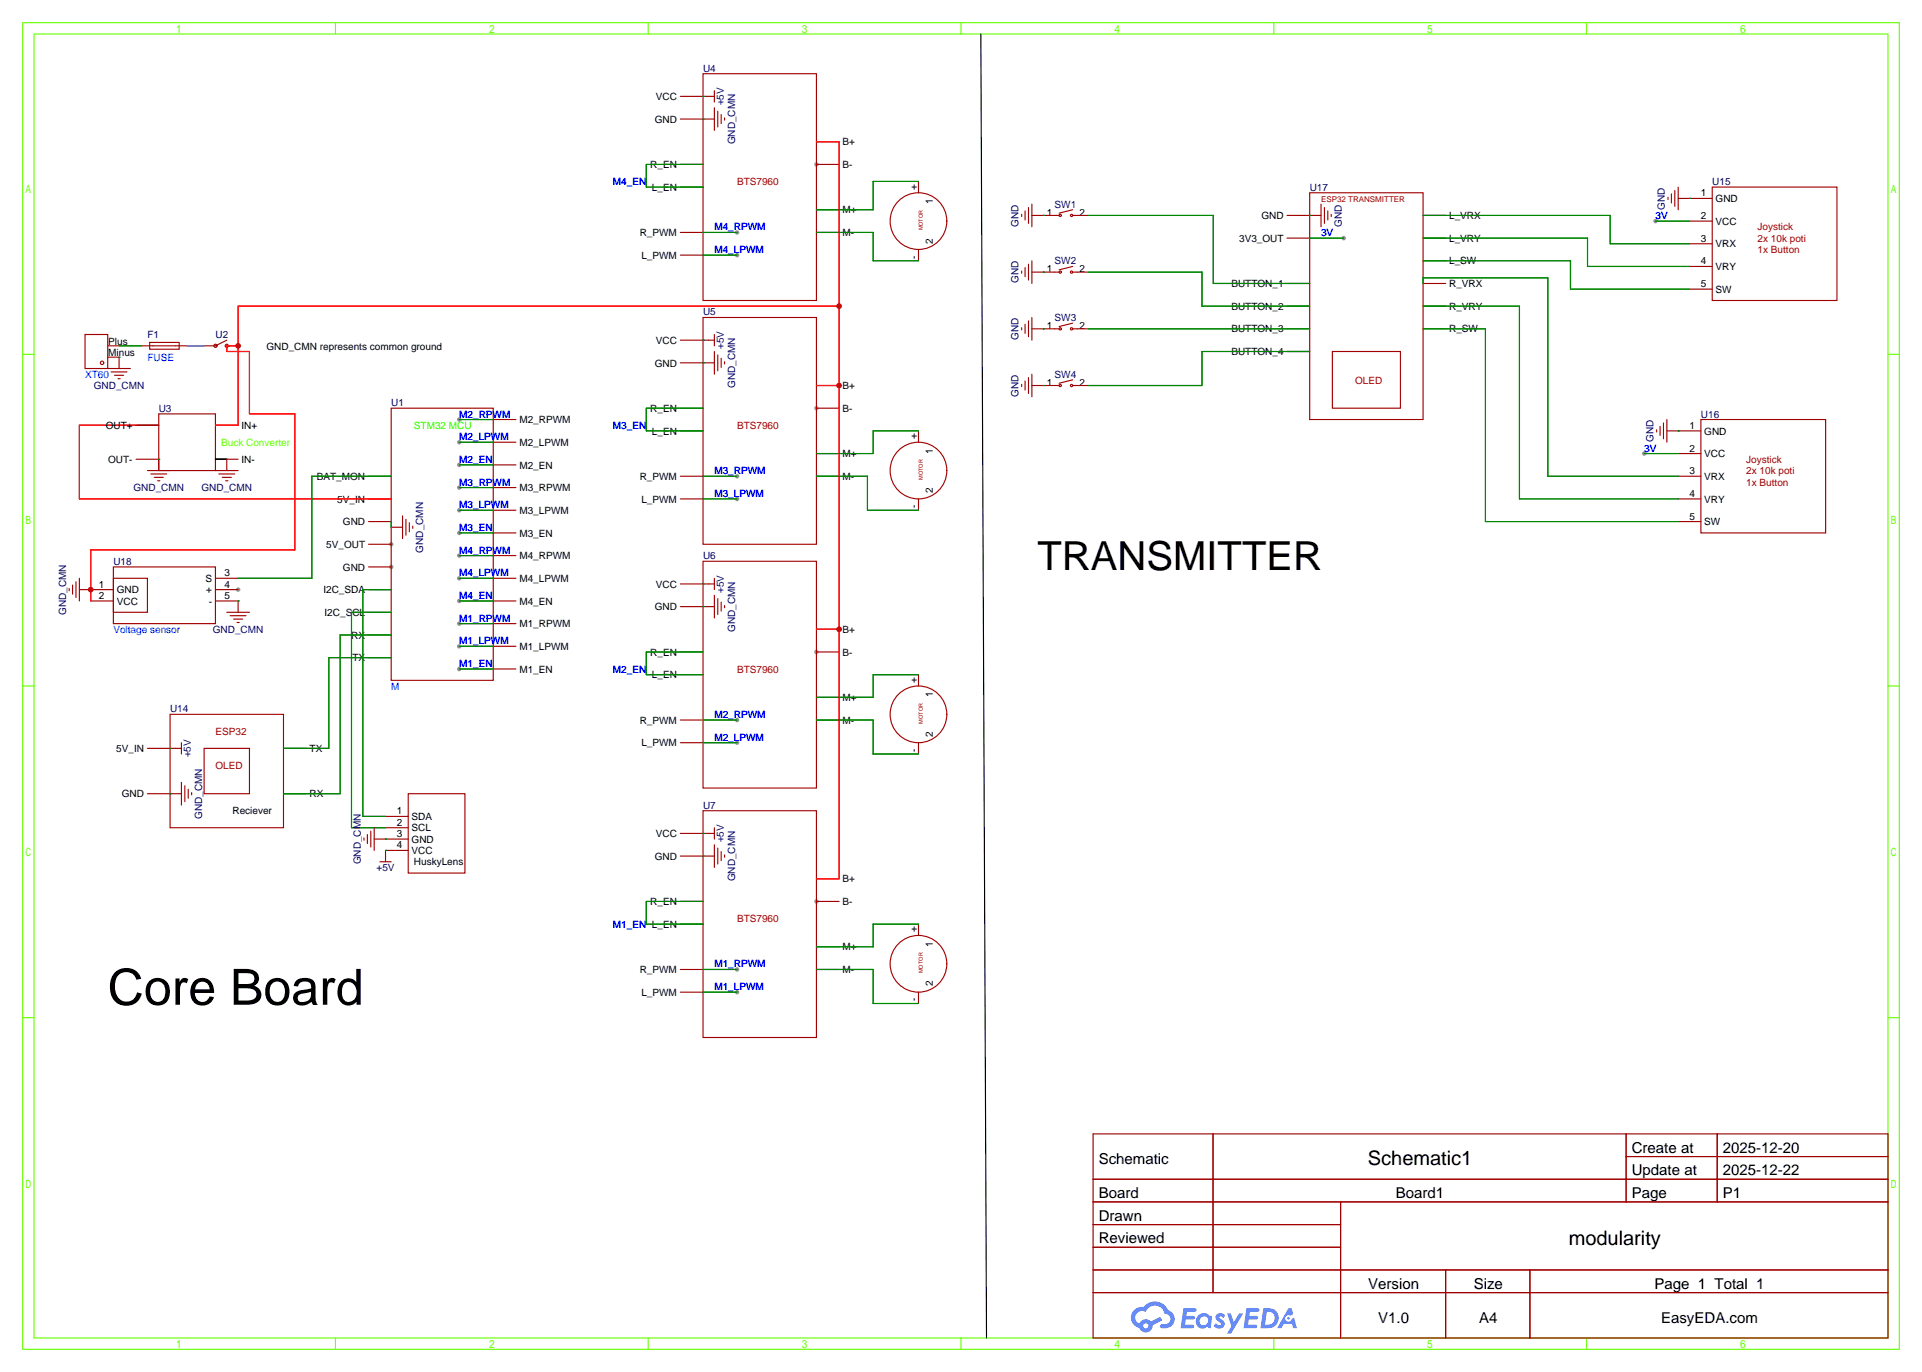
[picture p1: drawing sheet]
<svg xmlns="http://www.w3.org/2000/svg" width="431mm" height="307mm" viewBox="0 0 431 307" stroke-linecap="round" stroke-linejoin="round" font-family="sans-serif">
<g fill="#999">
<circle cx="87.6" cy="121.9" r=".51"/>
<circle cx="87.6" cy="127" r=".51"/>
<circle cx="182.9" cy="36.8" r=".51"/>
<circle cx="182.9" cy="91.4" r=".51"/>
<circle cx="182.9" cy="146.1" r=".51"/>
<circle cx="182.9" cy="201.9" r=".51"/>
<circle cx="53.3" cy="132.1" r=".51"/>
<circle cx="102.9" cy="94" r=".51"/>
<circle cx="102.9" cy="99.1" r=".51"/>
<circle cx="102.9" cy="104.1" r=".51"/>
<circle cx="102.9" cy="109.2" r=".51"/>
<circle cx="102.9" cy="114.3" r=".51"/>
<circle cx="102.9" cy="119.4" r=".51"/>
<circle cx="102.9" cy="124.5" r=".51"/>
<circle cx="102.9" cy="129.5" r=".51"/>
<circle cx="102.9" cy="134.6" r=".51"/>
<circle cx="102.9" cy="139.7" r=".51"/>
<circle cx="102.9" cy="144.8" r=".51"/>
<circle cx="102.9" cy="149.9" r=".51"/>
<circle cx="165.1" cy="52.1" r=".51"/>
<circle cx="165.1" cy="57.1" r=".51"/>
<circle cx="165.1" cy="106.7" r=".51"/>
<circle cx="165.1" cy="111.8" r=".51"/>
<circle cx="165.1" cy="161.3" r=".51"/>
<circle cx="165.1" cy="166.4" r=".51"/>
<circle cx="165.1" cy="217.2" r=".51"/>
<circle cx="165.1" cy="222.3" r=".51"/>
<circle cx="301" cy="53.3" r=".51"/>
<circle cx="370.8" cy="49.5" r=".51"/>
<circle cx="368.3" cy="101.6" r=".51"/>
</g>
<g fill="none" stroke="#6f0" stroke-width=".25">
<path d="M5.1 5.1h420.3v297.2h-420.3zM7.6 7.6h415.3v292.1h-415.3zM75.1 5.1v2.5M145.2 5.1v2.5M215.3 5.1v2.5M285.3 5.1v2.5M355.4 5.1v2.5M5.1 79.4h2.5M422.9 79.4h2.5M5.1 153.7h2.5M422.9 153.7h2.5M5.1 228h2.5"/>
<path d="M422.9 228h2.5M75.1 299.7v2.6M145.2 299.7v2.6M215.3 299.7v2.6M285.3 299.7v2.6M355.4 299.7v2.6"/>
</g>
<g fill="none" stroke="#a10000" stroke-width=".25">
<path d="M244.9 254h178v45.7h-178zM271.7 254v35.6M364.3 254v15.2M364.3 259.1h58.6M384.7 254v15.2M244.9 264.2h178M244.9 269.2h178M244.9 274.3h55.4M244.9 279.4h55.4M300.3 269.2v30.5M244.9 284.5h178M244.9 289.6h178"/>
<path d="M323.8 284.5v15.2M342.7 284.5v15.2"/>
</g>
<g fill="#5487ff">
<path d="M272.6 294.4a1.3 1.3 0 0 1 1.8 .3l-.4 .6a.54 .54 0 0 0-.9-.2l.1 .2a1.28 1.28 0 0 1 .8 2 1.53 1.53 0 0 1-2.2-.3l.6-.6 .7 .5a.31 .31 0 0 0 .4-.3 .31 .31 0 0 0-.3-.4 1.12 1.12 0 0 1-.6-1.8z"/>
<path d="M274.9 294.2h.8l.7 2 1.2-2h.9l-2.7 4.5h-.9l.9-1.6z"/>
<path d="M265.1 293h2.3a.46 .46 0 0 1 .5 .1 .46 .46 0 0 1 .1 .5l-.4 .2h-1.7l-.2 1h1.7a.4 .4 0 0 1 .3 .4 .4 .4 0 0 1-.4 .4h-1.7l-.2 1.2h1.4a.46 .46 0 0 1 .5 0 .46 .46 0 0 1 .1 .5l-.3 .2h-2.6z"/>
<path d="M279.2 293.1h2.3a.47 .47 0 0 1 .5 0 .47 .47 0 0 1 .1 .5l-.4 .2h-1.7l-.2 1h1.7a.4 .4 0 0 1 .3 .4 .4 .4 0 0 1-.4 .4h-1.7l-.1 1.2 1.3-.1a.46 .46 0 0 1 .5 .1 .46 .46 0 0 1 .1 .5l-.3 .2h-2.6z"/>
<path d="M288.6 293.1h.7l.4 1.3-.7 .3a.75 .75 0 0 0-1.1 .3 .75 .75 0 0 0 .5 1.1 .75 .75 0 0 0 1-.7l.5-.3 .6 2.4h-.9l-.2-.9h-1.8l-.6 .9h-.9z"/>
<path d="M283 293.1l-.6 4.4h1.4a2.27 2.27 0 0 0 2.6-2.2 2.27 2.27 0 0 0-2.7-2.2zM283.8 293.8a1.5 1.5 0 0 1 1.8 1.6 1.5 1.5 0 0 1-2 1.4h-.2z"/>
<path d="M268.4 294.7a1.6 1.6 0 0 0-.3 2.3 1.6 1.6 0 0 0 2.3 .2l.8 .3 .3-2.4-.2-.3-.4-.1a1.58 1.58 0 0 0-2.5 0zM269 295.2a.98 .98 0 0 1 1.6 .4 .98 .98 0 0 1-1 1.3 .94 .94 0 0 1-.9-.7 .94 .94 0 0 1 .3-1z"/>
<path d="M254.1 293.5a2.37 2.37 0 0 0 1.1 4 1.54 1.54 0 0 0 1.8 1 1.54 1.54 0 0 0 1.2-1.6l2.1-1.1-.4-.8-2.1 1a1.57 1.57 0 0 0-2.6 .5 1.5 1.5 0 0 1-.7-2.1 1.5 1.5 0 0 1 2.1-.5 2.23 2.23 0 0 1 2.3-1.4 2.23 2.23 0 0 1 2 1.8 1.16 1.16 0 0 1 1.3 1.1 1.16 1.16 0 0 1-1.1 1.2h-.7a.47 .47 0 0 0-.6 .4 .47 .47 0 0 0 .5 .5 2.14 2.14 0 0 0 2.7-1.3 2.14 2.14 0 0 0-1.4-2.7 3.2 3.2 0 0 0-5.4-.7l-1.2 .1zM256.1 297a.58 .58 0 0 1 1.1 0 .58 .58 0 0 1-1.1 0z"/>
<circle cx="288.6" cy="295.3" r=".28"/>
</g>
<g fill="none" stroke="#a10000" stroke-width=".25">
<path d="M157.5 16.5h25.4v50.8h-25.4zM152.4 36.8h5.1M152.4 21.6h7.6M152.4 26.7h7.6M160 20.3v2.6M160 24.1v5.1M160.8 24.9v3.5M161.5 25.7v2M162.3 26.4v.5M182.9 31.8h5.1M182.9 36.8h5.1M152.4 52.1h5.1"/>
<path d="M152.4 41.9h5.1M152.4 57.2h5.1M182.9 47h5.1M182.9 52.1h5.1M205.7 40.6v2.6M205.7 55.9v2.5M228.9 48v.5M229.6 47.2v2.1M229.6 59.9v2.1M230.4 46.5v3.5M230.4 59.2v3.5M231.1 48.3h6.1"/>
<path d="M231.1 45.7v5.1M231.1 58.4v5.1M240.3 48.3h3.5M240.3 47l-3.1 .8M240.3 59.7l-3.1 .8M288.3 48.3h7.6M288.3 53.3h5.1M293.4 43.2h25.4v50.8h-25.4zM295.9 45.7v5.1M296.7 46.5v3.5M297.4 47.2v2.1M298.2 48v.5"/>
<path d="M318.8 48.3h5M318.8 53.3h5M318.8 58.4h5M373.6 44.2v.5M374.4 43.4v2.1M375.2 42.7v3.5M375.9 44.4h7.6M375.9 41.9v5.1M378.5 49.5h5M378.5 54.6h5M378.5 59.7h5M383.5 41.9h28v25.4h-28z"/>
<path d="M19 74.9h5.1v7.7h-5.1zM24.1 77.5h2.6M31.7 77.5h10.2M33.5 76.7h6.6v1.5h-6.6zM50.8 76.2l-2.5 1.3h-2.6M50.8 77.5h2.5M152.4 76.2h7.6M157.5 71.1h25.4v50.8h-25.4zM160 74.9v2.6M160 78.7v5.1M160.8 79.5v3.6M228.9 60.7v.5"/>
<path d="M228.9 73.4v.5M229.6 72.6v2.1M230.4 71.9v3.5M231.1 73.7h6.1M231.1 61h6.1M231.1 71.1v5.1M240.3 73.7h3.5M240.3 61h3.5M240.3 72.4l-3.1 .8M288.3 63.5h5.1M288.3 68.6h5.1M288.3 73.7h5.1"/>
<path d="M288.3 78.7h5.1M298.4 78.7h15.3v12.7h-15.3zM318.8 63.5h5M318.8 68.6h5M318.8 73.7h5M378.5 64.8h5M24.1 80h2.6v2.6M24.1 82.6h5.1M24.9 83.3h3.5M25.7 84.1h2M26.4 84.8h.5M30.5 95.2h5.1"/>
<path d="M35.6 92.7h12.7v12.7h-12.7zM48.3 95.2h5M87.6 91.4h22.9v61h-22.9zM110.5 94h5.1M110.5 99.1h5.1M152.4 91.4h5.1M152.4 81.3h7.6M152.4 96.5h5.1M161.5 80.3v2M162.3 81v.5M182.9 86.4h5.1M182.9 91.4h5.1"/>
<path d="M205.7 96.5v2.6M228.9 86.1v.5M229.6 85.3v2.1M230.4 84.6v3.5M231.1 86.4h6.1M231.1 83.8v5.1M240.3 86.4h3.5M240.3 85.1l-3.1 .8M371.1 96.3v.5M371.9 95.5v2M372.6 94.7v3.6M373.4 96.5h7.6"/>
<path d="M373.4 94v5.1M381 94h27.9v25.4h-27.9zM30.5 102.9h5.1v2.5M33 105.4h5.1M33.8 106.2h3.5M34.5 106.9h2.1M35.3 107.7h.5M48.3 102.9h5M48.3 105.4h5M49 106.2h3.6M49.8 106.9h2M50.5 107.7h.6"/>
<path d="M50.8 102.9v2.5M82.5 111.8h5.1M82.5 116.8h5.1M82.5 106.7h5.1M87.6 118.1h2.6M90.2 115.6v5.1M90.9 116.3v3.6M91.7 117.1v2M92.5 117.9v.5M110.5 104.1h5.1M110.5 109.2h5.1M110.5 114.3h5.1"/>
<path d="M110.5 119.4h5.1M152.4 111.8h5.1M152.4 106.7h5.1M182.9 106.7h5.1M182.9 101.6h5.1M205.7 111.8v2.5M375.9 111.8h5.1M375.9 116.8h5.1M375.9 106.7h5.1M375.9 101.6h5.1M15.5 131.8v.5M16.3 131.1v2"/>
<path d="M17 130.3v3.6M17.8 132.1h7.6M17.8 129.5v5.1M20.3 134.6h5.1M25.4 127h22.9v12.7h-22.9zM25.4 129.5h7.6v7.7h-7.6zM48.3 132.1h5M48.3 129.5h5M48.3 134.6h5v2.6M50.8 137.2h5.1M51.6 137.9h3.5M52.3 138.7h2.1"/>
<path d="M53.1 139.4h.5M82.5 121.9h5.1M82.5 127h5.1M82.5 132.1h5.1M82.5 137.2h5.1M110.5 139.7h5.1M110.5 124.5h5.1M110.5 129.5h5.1M110.5 134.6h5.1M152.4 130.8h7.6M152.4 135.9h7.6M157.5 125.7h25.4v50.8h-25.4z"/>
<path d="M160 129.5v2.6M160 133.3v5.1M160.8 134.1v3.6M161.5 134.9v2M162.3 135.6v.5M82.5 142.2h5.1M82.5 147.3h5.1M110.5 144.8h5.1M110.5 149.9h5.1M152.4 146h5.1M152.4 151.1h5.1M182.9 141h5.1"/>
<path d="M182.9 146h5.1M182.9 156.2h5.1M205.7 151.1v2.6M33 167.6h7.6M33 177.8h7.6M38.1 160h25.4v25.4h-25.4zM40.6 166.4v2.5M40.6 175.3v5M41.4 176v3.6M42.2 176.8v2M42.9 177.5v.6M45.7 167.6h10.2v10.2h-10.2z"/>
<path d="M63.5 167.6h5.1M63.5 177.8h5.1M91.4 177.8h12.7v17.8h-12.7zM152.4 161.3h5.1M152.4 166.4h5.1M182.9 161.3h5.1M205.7 166.4v2.5M81.5 187.7v.5M82.3 186.9v2.1M83.1 186.2v3.5M83.8 188h7.6M83.8 185.4v5.1"/>
<path d="M85.1 193h2.5M86.4 182.9h5M86.4 185.4h5M91.4 190.5h-5v2.5M152.4 186.7h7.6M152.4 191.8h7.6M157.5 181.6h25.4v50.8h-25.4zM160 185.4v2.6M160 189.2v5.1M160.8 190v3.5M161.5 190.8v2M162.3 191.5v.5"/>
<path d="M182.9 196.8h5.1M152.4 201.9h5.1M152.4 217.2h5.1M152.4 207h5.1M182.9 201.9h5.1M182.9 212.1h5.1M182.9 217.2h5.1M205.7 207v2.5M152.4 222.3h5.1M205.7 222.3v2.5"/>
<circle cx="205.7" cy="49.5" r="6.4"/>
<circle cx="237.5" cy="48.3" r=".25"/>
<circle cx="240" cy="48.3" r=".25"/>
<circle cx="48.3" cy="77.5" r=".36"/>
<circle cx="50.8" cy="77.5" r=".36"/>
<circle cx="237.5" cy="73.7" r=".25"/>
<circle cx="237.5" cy="61" r=".25"/>
<circle cx="240" cy="61" r=".25"/>
<circle cx="240" cy="73.7" r=".25"/>
<circle cx="22.9" cy="81.3" r=".38"/>
<circle cx="237.5" cy="86.4" r=".25"/>
<circle cx="240" cy="86.4" r=".25"/>
<circle cx="205.7" cy="105.4" r="6.4"/>
<circle cx="205.7" cy="160" r="6.4"/>
<circle cx="205.7" cy="215.9" r="6.4"/>
</g>
<g fill="none" stroke="#008700" stroke-width=".25">
<path d="M157.5 21.6h.1M157.5 26.7h.1M157.5 36.8h-12.7v5.1h12.7M157.5 52.1h7.6M157.5 57.2h7.6M182.9 52.1h12.7v6.3h10.1M205.7 40.6h-10.1v6.4h-12.7M233.7 48.3h.1M243.8 48.3h28v15.2h21.6M293.4 48.3h.1M293.4 53.3h7.6M318.8 58.4h33v6.4h26.7"/>
<path d="M318.8 48.3h41.9v6.3h17.8M318.8 53.3h36.8v6.4h22.9M370.8 49.5h7.7M378.5 44.4h.1M26.7 77.5h5M157.5 76.2h.1M233.7 61h.1M233.7 73.7h.1M243.8 61h25.4v7.6h24.2M243.8 73.7h49.6M293.4 78.7h-24.2v7.7h-25.4M318.8 63.5v-1.3h27.9v44.5h29.2"/>
<path d="M318.8 68.6h21.6v43.2h35.5M318.8 73.7h13.9v43.1h43.2M26.7 80h.1M102.9 94h7.6M102.9 99.1h7.6M157.5 81.3h.1M157.5 91.4h-12.7v5.1h12.7M205.7 96.5h-10.1v5.1h-12.7M233.7 86.4h.1M375.9 96.5h.1M35.6 102.9h.1M87.6 116.8v1.3"/>
<path d="M87.6 106.7h-17.8v22.8h-16.5M102.9 104.1h7.6M102.9 109.2h7.6M102.9 114.3h7.6M102.9 119.4h7.6M157.5 106.7h7.6M157.5 111.8h7.6M182.9 106.7h11.4v7.6h11.4M368.3 101.6h7.6M53.3 134.6h.1M87.6 132.1h-6.3v50.8h5.1M87.6 137.2h-8.9v48.2h7.7"/>
<path d="M102.9 124.5h7.6M102.9 129.5h7.6M102.9 134.6h7.6M102.9 139.7h7.6M157.5 130.8h.1M157.5 135.9h.1M87.6 142.2h-11.4v35.6h-12.7M87.6 147.3h-13.9v20.3h-10.2M102.9 144.8h7.6M102.9 149.9h7.6M157.5 146h-12.7v5.1h12.7M205.7 151.1h-10.1v5.1h-12.7"/>
<path d="M38.1 177.8h.1M38.1 167.6h.1M157.5 161.3h7.6M157.5 166.4h7.6M182.9 161.3h12.7v7.6h10.1M86.4 190.5h.1M86.4 188h.1M157.5 186.7h.1M157.5 191.8h.1M157.5 217.2h7.6M157.5 201.9h-12.7v5.1h12.7M182.9 217.2h12.7v7.6h10.1"/>
<path d="M205.7 207h-10.1v5.1h-12.7M157.5 222.3h7.6"/>
</g>
<path d="M41.9 77.5h3.8" fill="none" stroke="#90f" stroke-width=".25"/>
<path d="M182.9 31.8h5.1v165h-5.1M53.3 77.5h-2.5v1.2h5.1v14h10.1v30.5h-45.7v11.4M188 68.6h-134.7v26.6h-5M35.6 95.2h-17.8v16.6h69.8M182.9 86.4h5.1M182.9 141h5.1" fill="none" stroke="#f00" stroke-width=".25"/>
<path d="M219.7 7.6l1.3 292.1M48.3 102.9h2.5" fill="none" stroke="#000" stroke-width=".25"/>
<g fill="#c00">
<circle cx="53.3" cy="77.5" r=".63"/>
<circle cx="20.3" cy="132.1" r=".63"/>
<circle cx="188" cy="68.6" r=".63"/>
<circle cx="188" cy="86.4" r=".63"/>
<circle cx="188" cy="141" r=".63"/>
</g>
<text font-size="11.2" x="24.1" y="225.1">Core Board</text>
<text font-size="9" x="232.4" y="127.7">TRANSMITTER</text>
<g font-size="4.5">
<text x="306.4" y="261.1">Schematic1</text>
<text x="351.4" y="278.8">modularity</text>
</g>
<g font-size="3.4">
<text x="246.1" y="260.7">Schematic</text>
<text x="365.5" y="258.2">Create at</text>
<text x="365.5" y="263.3">Update at</text>
<text x="385.9" y="258.2">2025-12-20</text>
<text x="385.9" y="263.3">2025-12-22</text>
<text x="246.1" y="268.3">Board</text>
<text x="312.7" y="268.3">Board1</text>
<text x="365.5" y="268.3">Page</text>
<text x="385.9" y="268.3">P1</text>
<text x="246.1" y="273.4">Drawn</text>
<text x="246.1" y="278.5">Reviewed</text>
<text x="306.5" y="288.7">Version</text>
<text x="330.1" y="288.7">Size</text>
<text x="370.6" y="288.7">Page 1 Total 1</text>
<text x="308.7" y="296.3">V1.0</text>
<text x="331.3" y="296.3">A4</text>
<text x="372.1" y="296.3">EasyEDA.com</text>
</g>
<g font-size="2.2" fill="#000080">
<text x="157.5" y="16.1">U4</text>
<text x="162.1" y="23.6" transform="rotate(-90 162.1 23.6)">+5V</text>
<text x="164.7" y="32.3" transform="rotate(-90 164.7 32.3)">GND_CMN</text>
<text x="383.5" y="41.5">U15</text>
<text x="236.2" y="46.5">SW1</text>
<text x="293.4" y="42.7">U17</text>
<text x="372.9" y="46.9" transform="rotate(-90 372.9 46.9)">GND</text>
<text x="228.2" y="50.8" transform="rotate(-90 228.2 50.8)">GND</text>
<text x="300.5" y="50.8" transform="rotate(-90 300.5 50.8)">GND</text>
<text x="236.2" y="59.2">SW2</text>
<text x="228.2" y="63.5" transform="rotate(-90 228.2 63.5)">GND</text>
<text x="157.5" y="70.7">U5</text>
<text x="236.2" y="71.9">SW3</text>
<text x="33" y="75.8">F1</text>
<text x="48.3" y="75.8">U2</text>
<text x="228.2" y="76.2" transform="rotate(-90 228.2 76.2)">GND</text>
<text x="162.1" y="78.2" transform="rotate(-90 162.1 78.2)">+5V</text>
<text x="21" y="87.2">GND_CMN</text>
<text x="164.7" y="86.9" transform="rotate(-90 164.7 86.9)">GND_CMN</text>
<text x="228.2" y="88.9" transform="rotate(-90 228.2 88.9)">GND</text>
<text x="236.2" y="84.6">SW4</text>
<text x="35.6" y="92.3">U3</text>
<text x="87.6" y="91">U1</text>
<text x="381" y="93.5">U16</text>
<text x="370.4" y="99" transform="rotate(-90 370.4 99)">GND</text>
<text x="29.9" y="110">GND_CMN</text>
<text x="45.1" y="110">GND_CMN</text>
<text x="94.8" y="123.8" transform="rotate(-90 94.8 123.8)">GND_CMN</text>
<text x="157.5" y="125.3">U6</text>
<text x="25.4" y="126.6">U18</text>
<text x="14.8" y="137.7" transform="rotate(-90 14.8 137.7)">GND_CMN</text>
<text x="162.1" y="132.8" transform="rotate(-90 162.1 132.8)">+5V</text>
<text x="47.7" y="141.8">GND_CMN</text>
<text x="164.7" y="141.6" transform="rotate(-90 164.7 141.6)">GND_CMN</text>
<text x="38.1" y="159.6">U14</text>
<text x="42.7" y="169.7" transform="rotate(-90 42.7 169.7)">+5V</text>
<text x="45.3" y="183.5" transform="rotate(-90 45.3 183.5)">GND_CMN</text>
<text x="157.5" y="181.2">U7</text>
<text x="162.1" y="188.7" transform="rotate(-90 162.1 188.7)">+5V</text>
<text x="80.8" y="193.6" transform="rotate(-90 80.8 193.6)">GND_CMN</text>
<text x="84.3" y="195.1">+5V</text>
<text x="164.7" y="197.4" transform="rotate(-90 164.7 197.4)">GND_CMN</text>
</g>
<g font-size="2.2">
<text x="146.9" y="22.4">VCC</text>
<text x="146.7" y="27.5">GND</text>
<text x="188.7" y="32.6">B+</text>
<text x="145.7" y="37.7">R_EN</text>
<text x="188.7" y="37.7">B-</text>
<text x="146" y="42.7">L_EN</text>
<text x="188.7" y="47.8">M+</text>
<text x="205.4" y="42.5" transform="rotate(-90 205.4 42.5)">+</text>
<text x="209" y="45.7" transform="rotate(-90 209 45.7)">1</text>
<text x="381" y="44">1</text>
<text x="384.3" y="45.3">GND</text>
<text x="143.3" y="52.9">R_PWM</text>
<text x="188.7" y="52.9">M-</text>
<text x="234.5" y="48.3">1</text>
<text x="241.8" y="48.3">2</text>
<text x="282.5" y="49.1">GND</text>
<text x="324.6" y="49.1">L_VRX</text>
<text x="381" y="49.1">2</text>
<text x="384.3" y="50.4">VCC</text>
<text x="143.7" y="58">L_PWM</text>
<text x="205.4" y="57.9" transform="rotate(-90 205.4 57.9)">-</text>
<text x="209" y="54.6" transform="rotate(-90 209 54.6)">2</text>
<text x="277.6" y="54.2">3V3_OUT</text>
<text x="324.6" y="54.2">L_VRY</text>
<text x="324.6" y="59.2">L_SW</text>
<text x="381" y="54.2">3</text>
<text x="381" y="59.2">4</text>
<text x="384.3" y="55.4">VRX</text>
<text x="234.5" y="61">1</text>
<text x="241.8" y="61">2</text>
<text x="275.8" y="64.3">BUTTON_1</text>
<text x="324.6" y="64.3">R_VRX</text>
<text x="381" y="64.3">5</text>
<text x="384.3" y="60.5">VRY</text>
<text x="384.3" y="65.6">SW</text>
<text x="275.8" y="69.4">BUTTON_2</text>
<text x="324.6" y="69.4">R_VRY</text>
<text x="24.3" y="77.3">Plus</text>
<text x="146.9" y="77">VCC</text>
<text x="234.5" y="73.7">1</text>
<text x="241.8" y="73.7">2</text>
<text x="275.8" y="74.5">BUTTON_3</text>
<text x="324.6" y="74.5">R_SW</text>
<text x="24.3" y="79.8">Minus</text>
<text x="59.7" y="78.3">GND_CMN represents common ground</text>
<text x="146.7" y="82.1">GND</text>
<text x="275.8" y="79.6">BUTTON_4</text>
<text x="188.7" y="87.2">B+</text>
<text x="234.5" y="86.4">1</text>
<text x="241.8" y="86.4">2</text>
<text x="116.3" y="94.8">M2_RPWM</text>
<text x="145.7" y="92.3">R_EN</text>
<text x="188.7" y="92.3">B-</text>
<text x="23.7" y="96.1">OUT+</text>
<text x="54.1" y="96.1">IN+</text>
<text x="116.3" y="99.9">M2_LPWM</text>
<text x="146" y="97.3">L_EN</text>
<text x="205.4" y="98.3" transform="rotate(-90 205.4 98.3)">+</text>
<text x="209" y="101.6" transform="rotate(-90 209 101.6)">1</text>
<text x="378.5" y="96.1">1</text>
<text x="378.5" y="101.2">2</text>
<text x="381.8" y="97.3">GND</text>
<text x="24.2" y="103.7">OUT-</text>
<text x="54.1" y="103.7">IN-</text>
<text x="71" y="107.5">BAT_MON</text>
<text x="116.3" y="105">M2_EN</text>
<text x="143.3" y="107.5">R_PWM</text>
<text x="188.7" y="102.4">M+</text>
<text x="188.7" y="107.5">M-</text>
<text x="378.5" y="106.2">3</text>
<text x="381.8" y="102.4">VCC</text>
<text x="381.8" y="107.5">VRX</text>
<text x="75.6" y="112.6">5V_IN</text>
<text x="116.3" y="110">M3_RPWM</text>
<text x="143.7" y="112.6">L_PWM</text>
<text x="205.4" y="113.8" transform="rotate(-90 205.4 113.8)">-</text>
<text x="209" y="110.5" transform="rotate(-90 209 110.5)">2</text>
<text x="378.5" y="111.3">4</text>
<text x="381.8" y="112.6">VRY</text>
<text x="76.8" y="117.7">GND</text>
<text x="116.3" y="115.1">M3_LPWM</text>
<text x="378.5" y="116.4">5</text>
<text x="381.8" y="117.7">SW</text>
<text x="73.1" y="122.7">5V_OUT</text>
<text x="116.3" y="120.2">M3_EN</text>
<text x="116.3" y="125.3">M4_RPWM</text>
<text x="22.1" y="131.6">1</text>
<text x="46" y="130.4">S</text>
<text x="50.3" y="129.1">3</text>
<text x="50.3" y="131.6">4</text>
<text x="76.8" y="127.8">GND</text>
<text x="116.3" y="130.4">M4_LPWM</text>
<text x="146.9" y="131.6">VCC</text>
<text x="22.1" y="134.2">2</text>
<text x="26.2" y="132.9">GND</text>
<text x="26.2" y="135.4">VCC</text>
<text x="46.2" y="132.9">+</text>
<text x="46.8" y="135.4">-</text>
<text x="50.3" y="134.2">5</text>
<text x="72.4" y="132.9">I2C_SDA</text>
<text x="72.7" y="138">I2C_SCL</text>
<text x="116.3" y="135.4">M4_EN</text>
<text x="146.7" y="136.7">GND</text>
<text x="78.7" y="143.1">RX</text>
<text x="116.3" y="140.5">M1_RPWM</text>
<text x="188.7" y="141.8">B+</text>
<text x="78.9" y="148.1">TX</text>
<text x="116.3" y="145.6">M1_LPWM</text>
<text x="145.7" y="146.9">R_EN</text>
<text x="188.7" y="146.9">B-</text>
<text x="116.3" y="150.7">M1_EN</text>
<text x="146" y="152">L_EN</text>
<text x="205.4" y="152.9" transform="rotate(-90 205.4 152.9)">+</text>
<text x="188.7" y="157">M+</text>
<text x="209" y="156.2" transform="rotate(-90 209 156.2)">1</text>
<text x="143.3" y="162.1">R_PWM</text>
<text x="143.7" y="167.2">L_PWM</text>
<text x="188.7" y="162.1">M-</text>
<text x="209" y="165.1" transform="rotate(-90 209 165.1)">2</text>
<text x="26" y="168.5">5V_IN</text>
<text x="69.3" y="168.5">TX</text>
<text x="205.4" y="168.4" transform="rotate(-90 205.4 168.4)">-</text>
<text x="27.3" y="178.6">GND</text>
<text x="69.3" y="178.6">RX</text>
<text x="52.1" y="182.4">Reciever</text>
<text x="88.9" y="182.4">1</text>
<text x="88.9" y="185">2</text>
<text x="92.2" y="183.7">SDA</text>
<text x="88.9" y="187.5">3</text>
<text x="88.9" y="190.1">4</text>
<text x="92.2" y="186.2">SCL</text>
<text x="92.2" y="188.8">GND</text>
<text x="92.2" y="191.3">VCC</text>
<text x="146.9" y="187.5">VCC</text>
<text x="92.7" y="193.9">HuskyLens</text>
<text x="146.7" y="192.6">GND</text>
<text x="188.7" y="197.7">B+</text>
<text x="145.7" y="202.8">R_EN</text>
<text x="188.7" y="202.8">B-</text>
<text x="205.4" y="208.8" transform="rotate(-90 205.4 208.8)">+</text>
<text x="188.7" y="212.9">M+</text>
<text x="209" y="212.1" transform="rotate(-90 209 212.1)">1</text>
<text x="143.3" y="218">R_PWM</text>
<text x="188.7" y="218">M-</text>
<text x="209" y="221" transform="rotate(-90 209 221)">2</text>
<text x="143.7" y="223.1">L_PWM</text>
<text x="205.4" y="224.3" transform="rotate(-90 205.4 224.3)">-</text>
</g>
<g font-size="2.2" fill="#00f">
<text x="137.3" y="41.5">M4_EN</text>
<text x="160" y="51.6">M4_RPWM</text>
<text x="295.9" y="52.9">3V</text>
<text x="370.8" y="49.1">3V</text>
<text x="160" y="56.7">M4_LPWM</text>
<text x="33" y="80.8">FUSE</text>
<text x="19" y="84.6">XT60</text>
<text x="102.9" y="93.5">M2_RPWM</text>
<text x="102.9" y="98.6">M2_LPWM</text>
<text x="137.3" y="96.1">M3_EN</text>
<text x="368.3" y="101.2">3V</text>
<text x="102.9" y="103.7">M2_EN</text>
<text x="160" y="106.2">M3_RPWM</text>
<text x="102.9" y="108.8">M3_RPWM</text>
<text x="102.9" y="113.9">M3_LPWM</text>
<text x="160" y="111.3">M3_LPWM</text>
<text x="102.9" y="118.9">M3_EN</text>
<text x="102.9" y="124">M4_RPWM</text>
<text x="102.9" y="129.1">M4_LPWM</text>
<text x="102.9" y="134.2">M4_EN</text>
<text x="25.4" y="141.8">Voltage sensor</text>
<text x="102.9" y="139.3">M1_RPWM</text>
<text x="102.9" y="144.3">M1_LPWM</text>
<text x="102.9" y="149.4">M1_EN</text>
<text x="87.6" y="154.5">M</text>
<text x="137.3" y="150.7">M2_EN</text>
<text x="160" y="160.8">M2_RPWM</text>
<text x="160" y="165.9">M2_LPWM</text>
<text x="137.3" y="207.8">M1_EN L_EN</text>
<text x="160" y="216.7">M1_RPWM</text>
<text x="160" y="221.8">M1_LPWM</text>
</g>
<g font-size="2.2" fill="#a00000">
<text x="165.1" y="41.5">BTS7960</text>
<text x="393.7" y="51.6">Joystick</text>
<text x="393.7" y="54.2">2x 10k poti</text>
<text x="393.7" y="56.7">1x Button</text>
<text x="303.5" y="85.9">OLED</text>
<text x="165.1" y="96.1">BTS7960</text>
<text x="391.2" y="103.7">Joystick</text>
<text x="391.2" y="106.2">2x 10k poti</text>
<text x="391.2" y="108.8">1x Button</text>
<text x="165.1" y="150.7">BTS7960</text>
<text x="48.3" y="164.7">ESP32</text>
<text x="48.3" y="172.3">OLED</text>
<text x="165.1" y="206.6">BTS7960</text>
</g>
<text font-size="2.2" fill="#6f0" x="49.5" y="99.9">Buck Converter</text>
<text font-size="2.2" fill="#0f0" x="92.7" y="96.1">STM32 MCU</text>
<text font-size="1.8" fill="#a00000" x="295.9" y="45.4">ESP32 TRANSMITTER</text>
<g font-size="1.2" fill="#a00000">
<text x="206.7" y="51.6" transform="rotate(-90 206.7 51.6)">MOTOR</text>
<text x="206.7" y="107.5" transform="rotate(-90 206.7 107.5)">MOTOR</text>
<text x="206.7" y="162.1" transform="rotate(-90 206.7 162.1)">MOTOR</text>
<text x="206.7" y="218" transform="rotate(-90 206.7 218)">MOTOR</text>
</g>
</svg>
